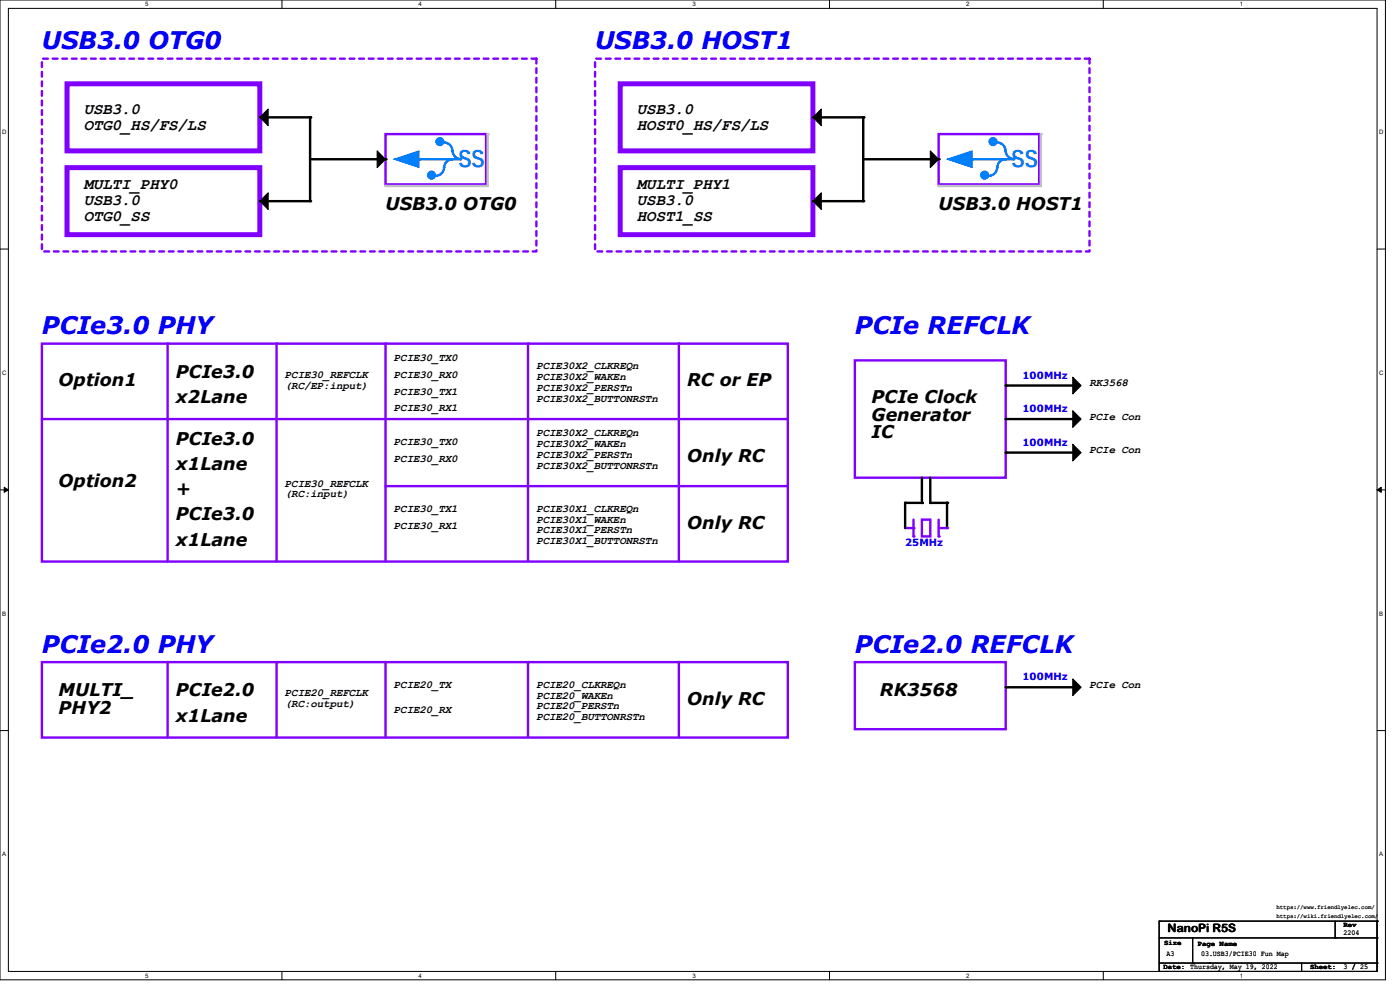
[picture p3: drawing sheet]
<svg xmlns="http://www.w3.org/2000/svg" width="297mm" height="210mm" viewBox="0 0 297 210" stroke-linecap="round" stroke-linejoin="round" font-family="sans-serif">
<path d="M0 0h293.9v207.9h-293.9zM1.8 1.8h290.3v204.3h-290.3z" fill="none" stroke="#000" stroke-width=".21"/>
<g fill="#fff">
<path d="M30.8 .2h.7v1.4h-.7z"/>
<path d="M30.8 206.2h.7v1.4h-.7z"/>
</g>
<path d="M59.8 0v1.8M59.8 206.1v1.8" fill="none" stroke="#000" stroke-width=".21"/>
<g fill="#fff">
<path d="M88.8 .2h.7v1.4h-.7z"/>
<path d="M88.8 206.2h.7v1.4h-.7z"/>
</g>
<path d="M117.9 0v1.8M117.9 206.1v1.8" fill="none" stroke="#000" stroke-width=".21"/>
<g fill="#fff">
<path d="M146.9 .2h.7v1.4h-.7z"/>
<path d="M146.9 206.2h.7v1.4h-.7z"/>
</g>
<path d="M176 0v1.8M176 206.1v1.8" fill="none" stroke="#000" stroke-width=".21"/>
<g fill="#fff">
<path d="M205 .2h.7v1.4h-.7z"/>
<path d="M205 206.2h.7v1.4h-.7z"/>
</g>
<path d="M234.1 0v1.8M234.1 206.1v1.8" fill="none" stroke="#000" stroke-width=".21"/>
<g fill="#fff">
<path d="M263.1 .2h.6v1.4h-.6z"/>
<path d="M263.1 206.2h.6v1.4h-.6z"/>
<path d="M.5 27.3h.9v1.4h-.9z"/>
<path d="M292.6 27.3h.9v1.4h-.9z"/>
<path d="M.5 78.4h.9v1.4h-.9z"/>
<path d="M292.6 78.4h.9v1.4h-.9z"/>
</g>
<path d="M0 52.8h1.8M292.1 52.8h1.8" fill="none" stroke="#000" stroke-width=".21"/>
<g fill="#fff">
<path d="M.5 129.5h.8v1.4h-.8z"/>
<path d="M292.6 129.5h.8v1.4h-.8z"/>
</g>
<path d="M0 103.9h1.8M292.1 103.9h1.8" fill="none" stroke="#000" stroke-width=".21"/>
<path d="M.9 103.4l.9 .5-.9 .5zM292.1 103.9l.9-.5v1z" fill="#000" stroke="#000" stroke-width=".21"/>
<g fill="#fff">
<path d="M.5 180.5h.8v1.4h-.8z"/>
<path d="M292.6 180.5h.8v1.4h-.8z"/>
</g>
<path d="M0 155h1.8M292.1 155h1.8" fill="none" stroke="#000" stroke-width=".21"/>
<path d="M8.9 140.5h158.2v16h-158.2zM35.6 140.5v16" fill="none" stroke="#8000ff" stroke-width=".51"/>
<circle cx="35.6" cy="140.5" r=".25" fill="#8000ff"/>
<path d="M81.8 140.5v16" fill="none" stroke="#8000ff" stroke-width=".51"/>
<circle cx="81.8" cy="140.5" r=".25" fill="#8000ff"/>
<path d="M112 140.5v16" fill="none" stroke="#8000ff" stroke-width=".51"/>
<circle cx="112" cy="140.5" r=".25" fill="#8000ff"/>
<path d="M144 140.5v16" fill="none" stroke="#8000ff" stroke-width=".51"/>
<circle cx="144" cy="140.5" r=".25" fill="#8000ff"/>
<path d="M144 72.9v46.2" fill="none" stroke="#8000ff" stroke-width=".51"/>
<circle cx="144" cy="72.9" r=".25" fill="#8000ff"/>
<path d="M8.9 72.9h158.2v46.2h-158.2zM8.9 88.9h103.1" fill="none" stroke="#8000ff" stroke-width=".51"/>
<circle cx="112" cy="88.9" r=".25" fill="#8000ff"/>
<path d="M35.6 72.9v46.2" fill="none" stroke="#8000ff" stroke-width=".51"/>
<circle cx="35.6" cy="72.9" r=".25" fill="#8000ff"/>
<path d="M81.8 72.9v46.2" fill="none" stroke="#8000ff" stroke-width=".51"/>
<circle cx="81.8" cy="72.9" r=".25" fill="#8000ff"/>
<path d="M112 72.9v46.2" fill="none" stroke="#8000ff" stroke-width=".51"/>
<circle cx="112" cy="72.9" r=".25" fill="#8000ff"/>
<path d="M112 88.9h55.1" fill="none" stroke="#8000ff" stroke-width=".51"/>
<circle cx="112" cy="88.9" r=".25" fill="#8000ff"/>
<path d="M81.8 103.1h85.3" fill="none" stroke="#8000ff" stroke-width=".51"/>
<circle cx="81.8" cy="103.1" r=".25" fill="#8000ff"/>
<path d="M58.7 72.9v46.2" fill="none" stroke="#8000ff" stroke-width=".51"/>
<circle cx="58.7" cy="72.9" r=".25" fill="#8000ff"/>
<path d="M58.7 140.5v16" fill="none" stroke="#8000ff" stroke-width=".51"/>
<circle cx="58.7" cy="140.5" r=".25" fill="#8000ff"/>
<path d="M126.2 12.4h104.9v40.9h-104.9z" fill="none" stroke="#8000ff" stroke-width=".51" stroke-dasharray="1 1"/>
<path d="M14.2 17.8h40.9v14.2h-40.9z" fill="none" stroke="#8000ff" stroke-width="1.1"/>
<circle cx="93.3" cy="30" r=".87" fill="#0080ff" stroke="#0080ff" stroke-width=".21"/>
<path d="M88.9 33.8h8.9M94.2 35.6a1.76 1.76 0 0 1-1.7 1.7M94.2 30.2a1.76 1.76 0 0 1 1.8 1.8M96 32a1.76 1.76 0 0 0 1.8 1.7M96 33.8a1.76 1.76 0 0 0-1.8 1.8" fill="none" stroke="#0080ff" stroke-width=".51"/>
<path d="M81.8 28.4h21.3v10.7h-21.3z" fill="none" stroke="#8000ff" stroke-width=".51"/>
<circle cx="88.9" cy="33.8" r=".25" fill="#0080ff"/>
<path d="M83.6 33.8l5.3-1.8v3.6l-5.3-1.8h1.7z" fill-rule="evenodd" fill="#0080ff" stroke="#0080ff" stroke-width=".21"/>
<path d="M103.5 28.4v11.1" fill="none" stroke="#c0c0c0" stroke-width=".51"/>
<circle cx="103.5" cy="28.4" r=".25" fill="#c0c0c0"/>
<path d="M81.8 39.5h21.7" fill="none" stroke="#c0c0c0" stroke-width=".51"/>
<circle cx="81.8" cy="39.5" r=".25" fill="#c0c0c0"/>
<path d="M131.6 17.8h40.9v14.2h-40.9zM14.2 35.6h40.9v14.2h-40.9z" fill="none" stroke="#8000ff" stroke-width="1.1"/>
<path d="M55.1 24.9h10.7v17.8h-10.7M65.8 33.8h16" fill="none" stroke="#000" stroke-width=".51"/>
<g fill="#000">
<circle cx="65.8" cy="24.9" r=".25"/>
<circle cx="81.8" cy="33.8" r=".25"/>
<circle cx="65.8" cy="42.7" r=".25"/>
</g>
<g fill="#000" stroke="#000" stroke-width=".21">
<path d="M56.9 23.1v3.6l-1.8-1.8z" fill-rule="evenodd"/>
<path d="M80 32l1.8 1.8-1.8 1.8z" fill-rule="evenodd"/>
<path d="M56.9 40.9v3.5l-1.8-1.7z" fill-rule="evenodd"/>
</g>
<circle cx="210.7" cy="30" r=".87" fill="#0080ff" stroke="#0080ff" stroke-width=".21"/>
<path d="M206.2 33.8h8.9M211.5 35.6a1.76 1.76 0 0 1-1.7 1.7M211.6 30.2a1.76 1.76 0 0 1 1.7 1.8M213.4 32a1.76 1.76 0 0 0 1.7 1.7M213.4 33.8a1.76 1.76 0 0 0-1.8 1.8" fill="none" stroke="#0080ff" stroke-width=".51"/>
<path d="M199.1 28.4h21.4v10.7h-21.4z" fill="none" stroke="#8000ff" stroke-width=".51"/>
<circle cx="206.2" cy="33.8" r=".25" fill="#0080ff"/>
<path d="M200.9 33.8l5.3-1.8v3.6l-5.3-1.8h1.8z" fill-rule="evenodd" fill="#0080ff" stroke="#0080ff" stroke-width=".21"/>
<path d="M220.8 28.4v11.1" fill="none" stroke="#c0c0c0" stroke-width=".51"/>
<circle cx="220.8" cy="28.4" r=".25" fill="#c0c0c0"/>
<path d="M199.1 39.5h21.7" fill="none" stroke="#c0c0c0" stroke-width=".51"/>
<circle cx="199.1" cy="39.5" r=".25" fill="#c0c0c0"/>
<path d="M131.6 35.6h40.9v14.2h-40.9z" fill="none" stroke="#8000ff" stroke-width="1.1"/>
<path d="M172.5 24.9h10.6v17.8h-10.6M183.1 33.8h16M213.4 96h14.2M213.4 81.8h14.2M213.4 88.9h14.2M197.4 101.3v5.4h3.5v5.3" fill="none" stroke="#000" stroke-width=".51"/>
<g fill="#000">
<circle cx="183.1" cy="24.9" r=".25"/>
<circle cx="199.1" cy="33.8" r=".25"/>
<circle cx="183.1" cy="42.7" r=".25"/>
<circle cx="213.4" cy="81.8" r=".25"/>
<circle cx="213.4" cy="96" r=".25"/>
<circle cx="213.4" cy="88.9" r=".25"/>
<circle cx="197.4" cy="106.7" r=".25"/>
<circle cx="200.9" cy="106.7" r=".25"/>
</g>
<g fill="#000" stroke="#000" stroke-width=".21">
<path d="M174.2 23.1v3.6l-1.7-1.8z" fill-rule="evenodd"/>
<path d="M197.4 32l1.7 1.8-1.7 1.8z" fill-rule="evenodd"/>
<path d="M174.2 40.9v3.5l-1.7-1.7z" fill-rule="evenodd"/>
<path d="M227.6 94.2l1.8 1.8-1.8 1.8z" fill-rule="evenodd"/>
<path d="M227.6 80l1.8 1.8-1.8 1.8z" fill-rule="evenodd"/>
<path d="M227.6 87.1l1.8 1.8-1.8 1.8z" fill-rule="evenodd"/>
</g>
<path d="M8.9 12.4h104.9v40.9h-104.9z" fill="none" stroke="#8000ff" stroke-width=".51" stroke-dasharray="1 1"/>
<path d="M181.4 76.5h32v24.8h-32zM193.8 110.2v3.6M195.6 110.2h1.8v3.6h-1.8z" fill="none" stroke="#8000ff" stroke-width=".51"/>
<circle cx="193.8" cy="113.8" r=".25" fill="#8000ff"/>
<path d="M192 112h1.8" fill="none" stroke="#8000ff" stroke-width=".51"/>
<circle cx="193.8" cy="112" r=".25" fill="#8000ff"/>
<path d="M199.1 110.2v3.6" fill="none" stroke="#8000ff" stroke-width=".51"/>
<circle cx="199.1" cy="113.8" r=".25" fill="#8000ff"/>
<path d="M199.1 112h1.8" fill="none" stroke="#8000ff" stroke-width=".51"/>
<circle cx="200.9" cy="112" r=".25" fill="#8000ff"/>
<path d="M195.6 101.3v5.4h-3.6v5.3M213.4 145.8h14.2" fill="none" stroke="#000" stroke-width=".51"/>
<g fill="#000">
<circle cx="192" cy="106.7" r=".25"/>
<circle cx="195.6" cy="106.7" r=".25"/>
<circle cx="213.4" cy="145.8" r=".25"/>
</g>
<path d="M181.4 140.5h32v14.2h-32z" fill="none" stroke="#8000ff" stroke-width=".51"/>
<path d="M227.6 144l1.8 1.8-1.8 1.8z" fill-rule="evenodd" fill="#000" stroke="#000" stroke-width=".21"/>
<g fill="#0080ff" stroke="#0080ff" stroke-width=".21">
<circle cx="91.5" cy="37.1" r=".87"/>
<circle cx="208.9" cy="37.1" r=".87"/>
</g>
<g fill="none" stroke="#000" stroke-width=".21">
<path d="M245.9 195.4h.1M245.9 199h46.2M245.9 195.4v10.7M245.9 195.4h46.2M253 199v5.3M283.3 199h.1M283.3 195.4v3.6M292.1 199h.1M292.1 195.4h.1M292.1 195.4v10.7h-46.2M245.9 206.1h.1M245.9 204.3h46.2"/>
<path d="M253 204.3h.1M256.6 204.3h.1M276.1 206.1h.1M276.1 204.3v1.8M292.1 204.3h.1"/>
</g>
<g font-size="5.1" fill="#00f">
<text x="8.9" y="10.5">USB3.0 OTG0</text>
<text x="126.2" y="10.5">USB3.0 HOST1</text>
<text x="8.9" y="70.9">PCIe3.0 PHY</text>
<text x="181.4" y="70.9">PCIe REFCLK</text>
<text x="8.9" y="138.5">PCIe2.0 PHY</text>
<text x="181.4" y="138.5">PCIe2.0 REFCLK</text>
</g>
<g font-size="5.1" fill="#0080ff">
<text x="97.2" y="35.3">SS</text>
<text x="214.6" y="35.3">SS</text>
</g>
<g font-size="3.7">
<text x="81.8" y="44.6">USB3.0 OTG0</text>
<text x="199.1" y="44.6">USB3.0 HOST1</text>
<text x="12.4" y="82">Option1</text>
<text x="37.3" y="80.2">PCIe3.0</text>
<text x="145.8" y="82">RC or EP</text>
<text x="37.3" y="85.5">x2Lane</text>
<text x="184.9" y="85.5">PCIe Clock</text>
<text x="184.9" y="89.2">Generator</text>
<text x="37.3" y="94.4">PCIe3.0</text>
<text x="184.9" y="93">IC</text>
<text x="37.3" y="99.7">x1Lane</text>
<text x="145.8" y="98">Only RC</text>
<text x="12.4" y="103.3">Option2</text>
<text x="37.3" y="105.1">+</text>
<text x="37.3" y="110.4">PCIe3.0</text>
<text x="145.8" y="112.2">Only RC</text>
<text x="37.3" y="115.7">x1Lane</text>
<text x="12.4" y="147.7">MULTI_</text>
<text x="37.3" y="147.7">PCIe2.0</text>
<text x="145.8" y="149.5">Only RC</text>
<text x="186.7" y="147.7">RK3568</text>
<text x="12.4" y="151.5">PHY2</text>
<text x="37.3" y="153.1">x1Lane</text>
</g>
<g font-size="3.3">
<text x="17.8" y="24.2">USB3.0</text>
<text x="17.8" y="27.5">OTG0_HS/FS/LS</text>
<text x="135.1" y="24.2">USB3.0</text>
<text x="135.1" y="27.5">HOST0_HS/FS/LS</text>
<text x="17.8" y="40.2">MULTI_PHY0</text>
<text x="135.1" y="40.2">MULTI_PHY1</text>
<text x="17.8" y="43.5">USB3.0</text>
<text x="17.8" y="46.9">OTG0_SS</text>
<text x="135.1" y="43.5">USB3.0</text>
<text x="135.1" y="46.9">HOST1_SS</text>
</g>
<text font-size="2.5" x="247.7" y="197.7">NanoPi R5S</text>
<g font-size="2.3">
<text x="83.6" y="76.6">PCIE30_TX0</text>
<text x="60.5" y="80.1">PCIE30_REFCLK</text>
<text x="60.5" y="82.4">(RC/EP:input)</text>
<text x="83.6" y="80.1">PCIE30_RX0</text>
<text x="83.6" y="83.7">PCIE30_TX1</text>
<text x="113.8" y="78.4">PCIE30X2_CLKREQn</text>
<text x="113.8" y="80.6">PCIE30X2_WAKEn</text>
<text x="113.8" y="82.9">PCIE30X2_PERSTn</text>
<text x="231.1" y="81.9">RK3568</text>
<text x="83.6" y="87.2">PCIE30_RX1</text>
<text x="113.8" y="85.2">PCIE30X2_BUTTONRSTn</text>
<text x="231.1" y="89">PCIe Con</text>
<text x="83.6" y="94.4">PCIE30_TX0</text>
<text x="113.8" y="92.6">PCIE30X2_CLKREQn</text>
<text x="113.8" y="94.9">PCIE30X2_WAKEn</text>
<text x="83.6" y="97.9">PCIE30_RX0</text>
<text x="113.8" y="97.2">PCIE30X2_PERSTn</text>
<text x="113.8" y="99.4">PCIE30X2_BUTTONRSTn</text>
<text x="231.1" y="96.1">PCIe Con</text>
<text x="60.5" y="103.3">PCIE30_REFCLK</text>
<text x="60.5" y="105.5">(RC:input)</text>
<text x="83.6" y="112.1">PCIE30_RX1</text>
<text x="83.6" y="108.6">PCIE30_TX1</text>
<text x="113.8" y="108.6">PCIE30X1_CLKREQn</text>
<text x="113.8" y="110.9">PCIE30X1_WAKEn</text>
<text x="113.8" y="113.2">PCIE30X1_PERSTn</text>
<text x="113.8" y="115.4">PCIE30X1_BUTTONRSTn</text>
<text x="60.5" y="147.7">PCIE20_REFCLK</text>
<text x="60.5" y="150">(RC:output)</text>
<text x="83.6" y="145.9">PCIE20_TX</text>
<text x="113.8" y="145.9">PCIE20_CLKREQn</text>
<text x="113.8" y="148.2">PCIE20_WAKEn</text>
<text x="231.1" y="145.9">PCIe Con</text>
<text x="83.6" y="151.3">PCIE20_RX</text>
<text x="113.8" y="150.5">PCIE20_PERSTn</text>
<text x="113.8" y="152.8">PCIE20_BUTTONRSTn</text>
</g>
<g font-size="2.1" fill="#00f">
<text x="216.9" y="80.3">100MHz</text>
<text x="216.9" y="87.5">100MHz</text>
<text x="216.9" y="94.6">100MHz</text>
<text x="192" y="115.9">25MHz</text>
<text x="216.9" y="144.4">100MHz</text>
</g>
<g font-size="1.6">
<text x="285" y="196.7">Rev</text>
<text x="247" y="200.6">Size</text>
<text x="247.5" y="202.9">A3</text>
<text x="254.1" y="200.7">Page Name</text>
<text x="254.8" y="202.9">03.USB3/PCIE30 Fun Map</text>
<text x="285" y="198.4">2204</text>
<text x="246.8" y="205.6">Date: Thursday, May 19, 2022</text>
<text x="277.9" y="205.6">Sheet:</text>
<text x="285" y="205.5">3 / 25</text>
</g>
<g font-size="1.3">
<text x="30.8" y="1.3">5</text>
<text x="88.8" y="1.3">4</text>
<text x="146.9" y="1.3">3</text>
<text x="205" y="1.3">2</text>
<text x="263.1" y="1.3">1</text>
<text x=".5" y="28.4">D</text>
<text x="292.6" y="28.4">D</text>
<text x=".5" y="79.5">C</text>
<text x="292.6" y="79.5">C</text>
<text x=".5" y="130.6">B</text>
<text x="292.6" y="130.6">B</text>
<text x=".5" y="181.7">A</text>
<text x="292.6" y="181.7">A</text>
<text x="30.8" y="207.4">5</text>
<text x="88.8" y="207.4">4</text>
<text x="146.9" y="207.4">3</text>
<text x="205" y="207.4">2</text>
<text x="263.1" y="207.4">1</text>
</g>
<g font-size="1.2">
<text x="270.8" y="194.6">https://wiki.friendlyelec.com/</text>
<text x="270.8" y="192.9">https://www.friendlyelec.com/</text>
</g>
</svg>
